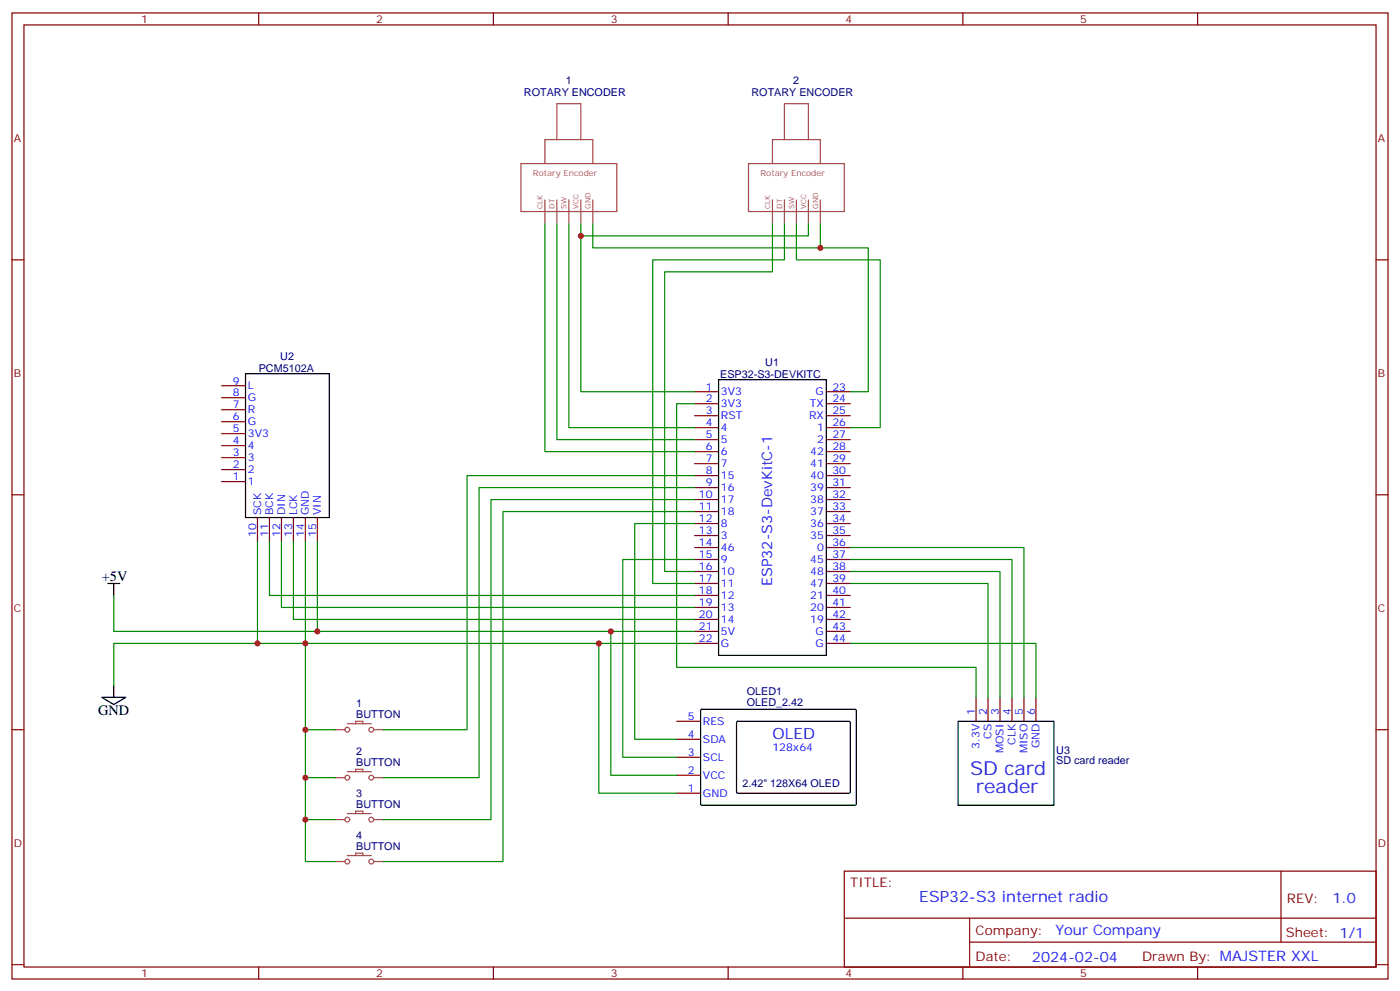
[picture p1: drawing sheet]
<svg xmlns="http://www.w3.org/2000/svg" width="412mm" height="292mm" viewBox="0 0 412 292" stroke-linecap="round" stroke-linejoin="round" font-family="sans-serif">
<g fill="none" stroke="#870000" stroke-width=".35">
<path d="M3.5 3.8h405.4v284.3h-405.4zM7.1 7.3h398.2v277.3h-398.2zM76.2 3.8v3.5M145.3 3.8v3.5M214.5 3.8v3.5M283.6 3.8v3.5M352.8 3.8v3.5M3.5 76.5h3.6M405.3 76.5h3.6M65.3 117.1h7M65.3 113.5h7M204.6 115.3h7.1"/>
<path d="M204.6 118.8h7.1M243.4 115.3h7.1M243.4 118.8h7.1M65.3 138.2h7M65.3 134.7h7M65.3 131.2h7M65.3 127.6h7M65.3 124.1h7M65.3 120.6h7M204.6 122.3h7.1M204.6 125.9h7.1M204.6 129.4h7.1"/>
<path d="M204.6 132.9h7.1M204.6 136.5h7.1M204.6 140h7.1M243.4 122.3h7.1M243.4 125.9h7.1M243.4 129.4h7.1M243.4 132.9h7.1M243.4 136.5h7.1M243.4 140h7.1M3.5 145.6h3.6M65.3 141.7h7M75.8 152.3v7.1"/>
<path d="M79.4 152.3v7.1M82.9 152.3v7.1M86.4 152.3v7.1M90 152.3v7.1M93.5 152.3v7.1M204.6 143.5h7.1M204.6 147h7.1M204.6 150.6h7.1M204.6 154.1h7.1M204.6 157.6h7.1M243.4 143.5h7.1M243.4 147h7.1"/>
<path d="M243.4 150.6h7.1M243.4 154.1h7.1M243.4 157.6h7.1M405.3 145.6h3.6M204.6 161.1h7.1M204.6 164.7h7.1M204.6 168.2h7.1M204.6 171.7h7.1M204.6 175.3h7.1M204.6 178.8h7.1M243.4 161.1h7.1M243.4 164.7h7.1"/>
<path d="M243.4 168.2h7.1M243.4 171.7h7.1M243.4 175.3h7.1M243.4 178.8h7.1M204.6 182.3h7.1M204.6 185.8h7.1M204.6 189.4h7.1M243.4 182.3h7.1M243.4 185.8h7.1M243.4 189.4h7.1M3.5 214.8h3.6M199.3 212.3h7.1"/>
<path d="M199.3 217.6h7.1M287.5 205.2v7.1M291 205.2v7.1M294.6 205.2v7.1M298.1 205.2v7.1M301.6 205.2v7.1M305.2 205.2v7.1M405.3 214.8h3.6M199.3 222.9h7.1M199.3 228.2h7.1M199.3 233.5h7.1M248.7 256.4h156.6v28.2h-156.6z"/>
<path d="M377.3 256.4v20.9M248.7 270.2h156.5M285.6 277.3h119.6M285.6 270.2v14.2M3.5 283.9h3.6M76.2 284.6v3.5M145.3 284.6v3.5M214.5 284.6v3.5M283.6 284.6v3.5M352.8 284.6v3.5M405.3 283.9h3.6"/>
</g>
<path d="M72.3 110h24.7v42.3h-24.7zM211.7 111.8h31.7v81.1h-31.7zM31.7 171.7h3.6M33.5 171.7v3.6M30 205.2h7l-3.5 2.2zM33.5 201.7v3.5M206.4 208.9l.3-.1h45.4l.1 .3v27.7l-.3 .2-45.4-.1-.1-.3zM217 212.5l.3-.2h33l.2 .4-.1 20.6-.3 .2-33-.1-.1-.3zM282.2 212.3h28.2v24.7h-28.2z" fill="none" stroke="#000" stroke-width=".35"/>
<g fill="none" stroke="#a64a4a" stroke-width=".35">
<path d="M153.5 48.2h28.2v14.1h-28.2zM160.5 48.2v-7.1h14.1v7.1M160.5 58.8v7M164 41.1v-10.6h7.1v10.6M164 58.8v7M167.6 58.8v7M171.1 58.8v7M174.6 58.8v7M220.5 48.2h28.2v14.1h-28.2zM227.5 48.2v-7.1h14.2v7.1M227.5 58.8v7M231.1 41.1v-10.6h7v10.6"/>
<path d="M231.1 58.8v7M234.6 58.8v7M238.1 58.8v7M241.7 58.8v7M98.8 214.8h2.8M102.3 213h7.1M103 214.8a.71 .71 0 0 0-1-.7 .71 .71 0 0 0-.2 1.2 .71 .71 0 0 0 1.2-.2v-.3M104.8 213v-.7h2.1v.7M112.9 214.8h-2.8a.71 .71 0 0 0-1-.7 .71 .71 0 0 0-.2 1.2 .71 .71 0 0 0 1.1-.2l.1-.3"/>
</g>
<g fill="none" stroke="#008700" stroke-width=".35">
<path d="M160.5 65.9v67h44.1M164 65.9v63.5h40.6M167.6 65.9v60h37M171.1 65.9v3.5h67v-3.5M171.1 69.4v45.9h33.5M174.6 65.9v7.1h67.1v-7.1M227.5 65.9v14.1h-31.7v88.2h8.8M231.1 65.9v10.6h-38.8v95.2h12.3M234.6 65.9v10.6h24.7v49.4h-8.8M241.7 73h14.1v42.3h-5.3M204.6 118.8h-5.3v77.6h88.2v8.8M79.4 159.4v15.9h125.2"/>
<path d="M82.9 159.4v19.4h121.7M86.4 159.4v22.9h118.2M90 159.4v30h114.6M93.5 159.4v26.4M204.6 154.1h-17.6v63.5h12.3M33.5 175.3v10.5h171.1M204.6 164.7h-21.2v58.2h15.9M250.5 171.7h40.5v33.5M250.5 168.2h44.1v37M250.5 164.7h47.6v40.5M250.5 161.1h51.1v44.1M90 189.4h-56.5v12.3"/>
<path d="M176.4 189.4v44.1h22.9M179.9 185.8v42.4h19.4M250.5 189.4h54.7v15.8"/>
</g>
<g fill="#a64a4a">
<circle cx="112.9" cy="214.8" r=".18"/>
<circle cx="98.8" cy="214.8" r=".18"/>
</g>
<g fill="none" stroke="#a64a4a" stroke-width=".35">
<path d="M98.8 228.9h2.8M102.3 227.1h7.1M104.8 227.1v-.7h2.1v.7M110.1 228.9h2.8"/>
<circle cx="102.3" cy="228.9" r=".71"/>
<circle cx="109.4" cy="228.9" r=".71"/>
</g>
<g fill="#a64a4a">
<circle cx="112.9" cy="228.9" r=".18"/>
<circle cx="98.8" cy="228.9" r=".18"/>
</g>
<g fill="none" stroke="#a64a4a" stroke-width=".35">
<path d="M102.3 239.5h7.1M104.8 239.5v-.7h2.1v.7M98.8 241.2h2.8M110.1 241.2h2.8"/>
<circle cx="102.3" cy="241.2" r=".71"/>
<circle cx="109.4" cy="241.2" r=".71"/>
</g>
<g fill="#a64a4a">
<circle cx="112.9" cy="241.2" r=".18"/>
<circle cx="98.8" cy="241.2" r=".18"/>
</g>
<g fill="none" stroke="#a64a4a" stroke-width=".35">
<path d="M98.8 253.6h2.8M102.3 251.8h7.1M104.8 251.8v-.7h2.1v.7M110.1 253.6h2.8"/>
<circle cx="102.3" cy="253.6" r=".71"/>
<circle cx="109.4" cy="253.6" r=".71"/>
</g>
<g fill="#a64a4a">
<circle cx="112.9" cy="253.6" r=".18"/>
<circle cx="98.8" cy="253.6" r=".18"/>
</g>
<path d="M204.6 140h-67v74.8h-24.7M75.8 159.4v30M204.6 143.5h-63.5v85.4h-28.2M204.6 147h-60v94.2h-31.7M204.6 150.6h-56.4v103h-35.3M90 189.4v64.2h8.8M90 214.8h8.8M90 228.9h8.8M90 241.2h8.8" fill="none" stroke="#008700" stroke-width=".35"/>
<g fill="#c00">
<circle cx="241.7" cy="73" r=".88"/>
<circle cx="179.9" cy="185.8" r=".88"/>
<circle cx="90" cy="189.4" r=".88"/>
<circle cx="93.5" cy="185.8" r=".88"/>
<circle cx="176.4" cy="189.4" r=".88"/>
<circle cx="171.1" cy="69.4" r=".88"/>
<circle cx="90" cy="241.2" r=".88"/>
<circle cx="90" cy="228.9" r=".88"/>
<circle cx="90" cy="214.8" r=".88"/>
<circle cx="75.8" cy="189.4" r=".88"/>
</g>
<g font-size="5.6" fill="#00f">
<text x="285.8" y="228.2">SD card</text>
<text x="287.5" y="233.5">reader</text>
</g>
<g font-size="4.6" fill="#00f">
<text x="227.5" y="217.6">OLED</text>
<text x="270.8" y="265.4">ESP32-S3 internet radio</text>
</g>
<g font-size="4.2">
<text x="30" y="171">+5V</text>
<text x="28.9" y="210.5">GND</text>
</g>
<g font-size="4.2" fill="#00f">
<text x="227.5" y="172.6" transform="rotate(-90 227.5 172.6)">ESP32-S3-DevKitC-1</text>
<text x="392.5" y="265.7">1.0</text>
<text x="310.9" y="275.2">Your Company</text>
<text x="304" y="283">2024-02-04</text>
</g>
<g font-size="3.9" fill="#800">
<text x="250.5" y="261">TITLE:</text>
<text x="379.1" y="265.7">REV:</text>
<text x="287.4" y="275.2">Company:</text>
<text x="378.7" y="275.8">Sheet: 1/1</text>
<text x="287.4" y="282.9">Date:</text>
<text x="336.4" y="282.9">Drawn By: MAJSTER XXL</text>
</g>
<g font-size="3.2" fill="#800">
<text x="41.6" y="6.8">1</text>
<text x="110.8" y="6.8">2</text>
<text x="179.9" y="6.8">3</text>
<text x="249.1" y="6.8">4</text>
<text x="318.2" y="6.8">5</text>
<text x="4.1" y="41.9">A</text>
<text x="405.9" y="41.9">A</text>
<text x="4.1" y="111.1">B</text>
<text x="405.9" y="111.1">B</text>
<text x="4.1" y="180.2">C</text>
<text x="405.9" y="180.2">C</text>
<text x="4.1" y="249.3">D</text>
<text x="405.9" y="249.3">D</text>
<text x="41.6" y="287.6">1</text>
<text x="110.8" y="287.6">2</text>
<text x="179.9" y="287.6">3</text>
<text x="249.1" y="287.6">4</text>
<text x="318.2" y="287.6">5</text>
</g>
<g font-size="3.2" fill="#000080">
<text x="154.4" y="28.2">ROTARY ENCODER</text>
<text x="166.7" y="24.7">1</text>
<text x="221.4" y="28.2">ROTARY ENCODER</text>
<text x="233.7" y="24.7">2</text>
<text x="82.6" y="105.9">U2</text>
<text x="225.4" y="107.6">U1</text>
<text x="76.2" y="109.4">PCM5102A</text>
<text x="212.2" y="111.2">ESP32-S3-DEVKITC</text>
<text x="104.9" y="208.1">1</text>
<text x="220" y="207.7">OLED_2.42</text>
<text x="220" y="204.5">OLED1</text>
<text x="104.9" y="211.2">BUTTON</text>
<text x="311.1" y="221.8">U3</text>
<text x="104.9" y="225.4">BUTTON</text>
<text x="104.9" y="222.2">2</text>
<text x="311.1" y="225">SD card reader</text>
<text x="218.7" y="231.7">2.42&quot; 128X64 OLED</text>
<text x="104.9" y="237.7">BUTTON</text>
<text x="104.9" y="234.5">3</text>
<text x="104.9" y="250">BUTTON</text>
<text x="104.9" y="246.9">4</text>
</g>
<g font-size="3.2" fill="#00f">
<text x="68.5" y="113.2">9</text>
<text x="68.5" y="116.7">8</text>
<text x="73" y="118.1">G</text>
<text x="73" y="114.6">L</text>
<text x="207.9" y="114.9">1</text>
<text x="207.9" y="118.5">2</text>
<text x="212.4" y="116.3">3V3</text>
<text x="212.4" y="119.9">3V3</text>
<text x="238.6" y="119.9">TX</text>
<text x="240.2" y="116.3">G</text>
<text x="245.2" y="114.9">23</text>
<text x="245.2" y="118.5">24</text>
<text x="68.5" y="123.8">6</text>
<text x="68.5" y="120.2">7</text>
<text x="73" y="125.2">G</text>
<text x="73" y="121.6">R</text>
<text x="207.9" y="122">3</text>
<text x="207.9" y="125.5">4</text>
<text x="212.4" y="123.4">RST</text>
<text x="238.3" y="123.4">RX</text>
<text x="245.2" y="122">25</text>
<text x="245.2" y="125.5">26</text>
<text x="68.5" y="130.8">4</text>
<text x="68.5" y="127.3">5</text>
<text x="73" y="128.7">3V3</text>
<text x="207.9" y="129">5</text>
<text x="212.4" y="126.9">4</text>
<text x="212.4" y="130.5">5</text>
<text x="240.7" y="126.9">1</text>
<text x="240.7" y="130.5">2</text>
<text x="245.2" y="129">27</text>
<text x="68.5" y="137.9">2</text>
<text x="68.5" y="134.3">3</text>
<text x="73" y="135.7">3</text>
<text x="73" y="132.2">4</text>
<text x="207.9" y="132.6">6</text>
<text x="207.9" y="136.1">7</text>
<text x="212.4" y="134">6</text>
<text x="212.4" y="137.5">7</text>
<text x="238.7" y="134">42</text>
<text x="238.7" y="137.5">41</text>
<text x="245.2" y="132.6">28</text>
<text x="245.2" y="136.1">29</text>
<text x="68.5" y="141.4">1</text>
<text x="73" y="142.8">1</text>
<text x="73" y="139.3">2</text>
<text x="207.9" y="139.6">8</text>
<text x="207.9" y="143.2">9</text>
<text x="212.4" y="141">15</text>
<text x="238.7" y="141">40</text>
<text x="245.2" y="139.6">30</text>
<text x="245.2" y="143.2">31</text>
<text x="205.9" y="146.7">10</text>
<text x="212.4" y="144.6">16</text>
<text x="212.4" y="148.1">17</text>
<text x="238.7" y="144.6">39</text>
<text x="238.7" y="148.1">38</text>
<text x="245.2" y="146.7">32</text>
<text x="76.9" y="151.6" transform="rotate(-90 76.9 151.6)">SCK</text>
<text x="80.4" y="151.6" transform="rotate(-90 80.4 151.6)">BCK</text>
<text x="84" y="151.6" transform="rotate(-90 84 151.6)">DIN</text>
<text x="87.5" y="151.6" transform="rotate(-90 87.5 151.6)">LCK</text>
<text x="91" y="151.6" transform="rotate(-90 91 151.6)">GND</text>
<text x="94.5" y="151.6" transform="rotate(-90 94.5 151.6)">VIN</text>
<text x="205.9" y="150.2">11</text>
<text x="205.9" y="153.7">12</text>
<text x="212.4" y="151.6">18</text>
<text x="212.4" y="155.2">8</text>
<text x="238.7" y="151.6">37</text>
<text x="238.7" y="155.2">36</text>
<text x="245.2" y="150.2">33</text>
<text x="245.2" y="153.7">34</text>
<text x="75.5" y="158.1" transform="rotate(-90 75.5 158.1)">10</text>
<text x="79" y="158.1" transform="rotate(-90 79 158.1)">11</text>
<text x="82.5" y="158.1" transform="rotate(-90 82.5 158.1)">12</text>
<text x="86.1" y="158.1" transform="rotate(-90 86.1 158.1)">13</text>
<text x="89.6" y="158.1" transform="rotate(-90 89.6 158.1)">14</text>
<text x="93.1" y="158.1" transform="rotate(-90 93.1 158.1)">15</text>
<text x="205.9" y="157.3">13</text>
<text x="205.9" y="160.8">14</text>
<text x="212.4" y="158.7">3</text>
<text x="238.7" y="158.7">35</text>
<text x="245.2" y="157.3">35</text>
<text x="245.2" y="160.8">36</text>
<text x="205.9" y="164.3">15</text>
<text x="205.9" y="167.9">16</text>
<text x="212.4" y="162.2">46</text>
<text x="212.4" y="165.7">9</text>
<text x="238.7" y="165.7">45</text>
<text x="240.7" y="162.2">0</text>
<text x="245.2" y="164.3">37</text>
<text x="245.2" y="167.9">38</text>
<text x="205.9" y="171.4">17</text>
<text x="212.4" y="169.3">10</text>
<text x="212.4" y="172.8">11</text>
<text x="238.7" y="169.3">48</text>
<text x="238.7" y="172.8">47</text>
<text x="245.2" y="171.4">39</text>
<text x="205.9" y="174.9">18</text>
<text x="205.9" y="178.4">19</text>
<text x="212.4" y="176.3">12</text>
<text x="212.4" y="179.8">13</text>
<text x="238.7" y="176.3">21</text>
<text x="238.7" y="179.8">20</text>
<text x="245.2" y="174.9">40</text>
<text x="245.2" y="178.4">41</text>
<text x="205.9" y="182">20</text>
<text x="205.9" y="185.5">21</text>
<text x="212.4" y="183.4">14</text>
<text x="238.7" y="183.4">19</text>
<text x="245.2" y="182">42</text>
<text x="245.2" y="185.5">43</text>
<text x="205.9" y="189">22</text>
<text x="212.4" y="186.9">5V</text>
<text x="212.4" y="190.4">G</text>
<text x="240.2" y="186.9">G</text>
<text x="240.2" y="190.4">G</text>
<text x="245.2" y="189">44</text>
<text x="202.6" y="211.9">5</text>
<text x="207.1" y="213.4">RES</text>
<text x="287.2" y="210.5" transform="rotate(-90 287.2 210.5)">1</text>
<text x="290.7" y="210.5" transform="rotate(-90 290.7 210.5)">2</text>
<text x="294.2" y="210.5" transform="rotate(-90 294.2 210.5)">3</text>
<text x="297.7" y="210.5" transform="rotate(-90 297.7 210.5)">4</text>
<text x="301.3" y="210.5" transform="rotate(-90 301.3 210.5)">5</text>
<text x="304.8" y="210.5" transform="rotate(-90 304.8 210.5)">6</text>
<text x="202.6" y="217.2">4</text>
<text x="207.1" y="218.7">SDA</text>
<text x="227.5" y="221.1">128x64</text>
<text x="288.6" y="220.4" transform="rotate(-90 288.6 220.4)">3.3V</text>
<text x="292.1" y="217.4" transform="rotate(-90 292.1 217.4)">CS</text>
<text x="295.6" y="221.7" transform="rotate(-90 295.6 221.7)">MOSI</text>
<text x="299.2" y="219.2" transform="rotate(-90 299.2 219.2)">CLK</text>
<text x="302.7" y="221.7" transform="rotate(-90 302.7 221.7)">MISO</text>
<text x="306.2" y="220.3" transform="rotate(-90 306.2 220.3)">GND</text>
<text x="202.6" y="222.5">3</text>
<text x="202.6" y="227.8">2</text>
<text x="207.1" y="223.9">SCL</text>
<text x="202.6" y="233.1">1</text>
<text x="207.1" y="229.2">VCC</text>
<text x="207.1" y="234.5">GND</text>
</g>
<g font-size="2.5" fill="#a54b4b">
<text x="157" y="51.7">Rotary Encoder</text>
<text x="224" y="51.7">Rotary Encoder</text>
</g>
<g font-size="2.1" fill="#a54b4b">
<text x="159.8" y="61.5" transform="rotate(-90 159.8 61.5)">CLK</text>
<text x="163.3" y="61.5" transform="rotate(-90 163.3 61.5)">DT</text>
<text x="166.9" y="61.5" transform="rotate(-90 166.9 61.5)">SW</text>
<text x="170.4" y="61.5" transform="rotate(-90 170.4 61.5)">VCC</text>
<text x="173.9" y="61.5" transform="rotate(-90 173.9 61.5)">GND</text>
<text x="226.8" y="61.5" transform="rotate(-90 226.8 61.5)">CLK</text>
<text x="230.4" y="61.5" transform="rotate(-90 230.4 61.5)">DT</text>
<text x="233.9" y="61.5" transform="rotate(-90 233.9 61.5)">SW</text>
<text x="237.4" y="61.5" transform="rotate(-90 237.4 61.5)">VCC</text>
<text x="241" y="61.5" transform="rotate(-90 241 61.5)">GND</text>
</g>
</svg>
